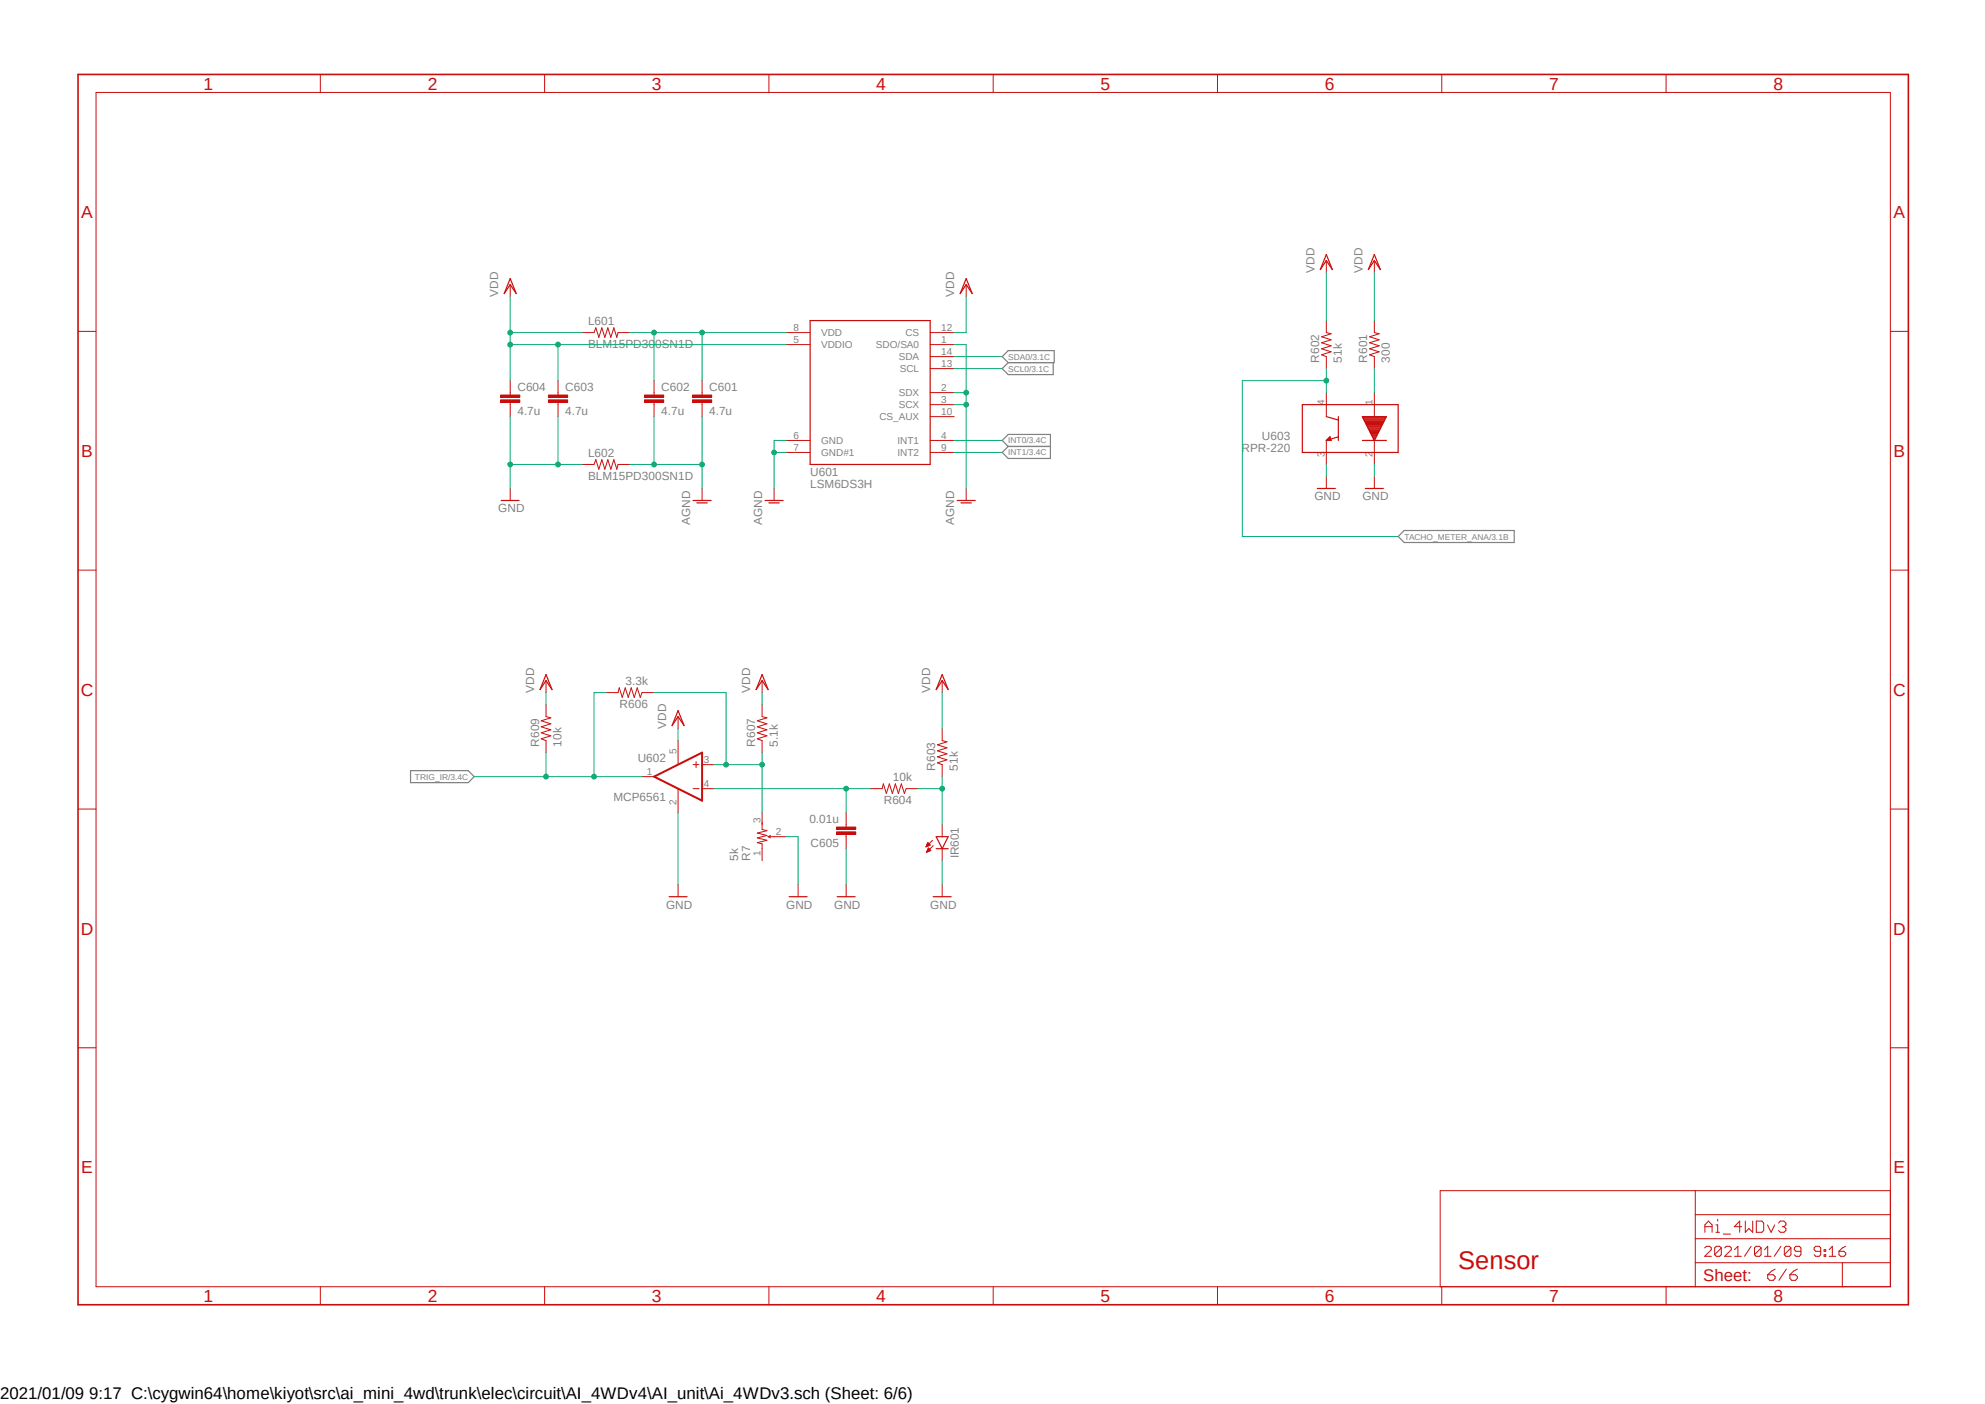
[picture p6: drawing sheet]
<svg xmlns="http://www.w3.org/2000/svg" width="420mm" height="297mm" viewBox="0 0 420 297" stroke-linecap="round" stroke-linejoin="round" font-family="sans-serif">
<path d="M16 15.4l388.2 261.2M404.2 15.4l-388.2 261.2" fill="none" stroke="#fff" stroke-width=".21"/>
<path d="M213.3 74.2h9.8v2.5h-9.8l-1.3-1.3zM213.3 76.7l-1.3 1.3 1.3 1.2h9.5v-2.5M213.3 91.9h8.9v5.1h-8.9l-1.3-1.3 1.3-1.3-1.3-1.2zM213.3 94.4h8.9M295.8 113.5l1.3-1.3h23.3v2.6h-23.3zM86.9 163h12.2l1.2 1.3-1.2 1.3h-12.2z" fill="none" stroke="#808080" stroke-width=".25"/>
<g fill="none" stroke="#c90d0c" stroke-width=".21">
<path d="M20.3 19.6h379.7v252.6h-379.7zM67.8 15.7v3.9M115.2 15.7v3.9M162.7 15.7v3.9M210.1 15.7v3.9M257.6 15.7v3.9M305.1 15.7v3.9M352.5 15.7v3.9M16.5 70.1h3.8M107.9 60.2v2.5M123.1 70.4h2.6l.4-1.1 .6 2.1 .6-2.1 .7 2.1 .6-2.1 .6 2.1 .7-2.1 .6 2.1 .3-1h2.5M166.3 72.9h5.1"/>
<path d="M166.3 70.4h5.1M196.8 72.9h5.1M196.8 70.4h5.1M196.8 78h5.1M196.8 75.4h5.1M400 70.1h3.8M118.1 83.1v.5M118.1 85.1v.5M123.1 98.3h2.6l.4-1.1 .6 2.1 .6-2.1 .7 2.1 .6-2.1 .6 2.1 .7-2.1 .6 2.1 .3-1h2.5M166.3 93.2h5.1M166.3 95.7h5.1M196.8 83.1h5.1"/>
<path d="M196.8 85.6h5.1M196.8 93.2h5.1M196.8 95.7h5.1M196.8 88.1h5.1M280.6 83.1v5M280.6 93.2v5.1M290.8 83.1v5M290.8 93.2v5.1M148.5 103.3v2.6M163.8 103.3v2.6M204.4 103.3v2.6M16.5 120.6h3.8"/>
<path d="M400 120.6h3.8M16.5 171.2h3.8M400 171.2h3.8M16.5 221.7h3.8M400 221.7h3.8M358.7 251.9v20.3M358.7 257h41.3M360.7 259.5h1.5M363.1 259.1h.3v1.6M363.4 257.9v.4M368.5 259.5h-1.6l1.2-1.2v2.4M369.3 258.3v2.4l.7-.8 .8 .8v-2.4"/>
<path d="M371.6 258.3h1.2l.4 .4v1.6l-.4 .4h-1.2zM374 259.1l.7 1.6 .8-1.6M376.3 258.7l.4-.4h.7l.5 .4v.4l-.5 .4M377.1 259.5h.3M377.4 259.5l.5 .4v.4l-.5 .4h-.7l-.4-.4M400 251.9h-95.3v20.3M67.8 272.2v3.8M115.2 272.2v3.8M162.7 272.2v3.8M210.1 272.2v3.8M257.6 272.2v3.8M305.1 272.2v3.8"/>
<path d="M352.5 272.2v3.8M358.7 267.1h41.3M358.7 262h41.3M360.7 264l.4-.3h.6l.4 .3v.4l-1.4 1.4h1.4M360.7 260.7v-1.6l.8-.8 .7 .8v1.6M363.1 260.7h.7M364.2 264v1.4l-.3 .4h-.8l-.3-.4M364.2 264l-.3-.3h-.8l-.3 .3v1.4M364.2 264l-1.4 1.4M364.6 261.1h1.5M364.9 264l.4-.3h.7l.3 .3v.4l-1.4 1.4h1.4M367 265.8h1.4"/>
<path d="M367 264.4l.7-.7v2.1M370.5 263.7l-1.4 2.1M372.6 264v1.4l-.3 .4h-.7l-.4-.4M372.6 264l-.3-.3h-.7l-.4 .3v1.4M372.6 264l-1.4 1.4M373.3 265.8h1.4M373.3 264.4l.7-.7v2.1M374 269.7h1.2l.4 .3v.4l-.4 .4h-.8l-.4-.4zM375.6 268.5l-.8 .4-.8 .8M376.8 263.7l-1.4 2.1M378 268.5l-1.6 2.3M378.7 269.7h1.2l.4 .3v.4l-.4 .4h-.8l-.4-.4z"/>
<path d="M378.9 264v1.4l-.3 .4h-.7l-.4-.4M378.9 264l-.3-.3h-.7l-.4 .3v1.4M378.9 264l-1.4 1.4M380.3 268.5l-.8 .4-.8 .8M381 264.7h-1l-.4-.3v-.4l.4-.3h.7l.3 .3v1.4l-.3 .4h-.7l-.4-.4M385.2 264.7h-1l-.4-.3v-.4l.4-.3h.7l.3 .3v1.4l-.3 .4h-.7l-.4-.4M386 265.4h.3v.4h-.3zM386 264.4h.3v.3h-.3zM387 265.8h1.4M387 264.4l.7-.7v2.1M389.1 264.7h1l.4 .3v.4l-.4 .4h-.6l-.4-.4zM389.8 267.1v5.1"/>
<path d="M390.5 263.7l-.7 .3-.7 .7"/>
</g>
<path d="M16.5 15.7h387.3v260.3h-387.3z" fill="none" stroke="#c90d0c" stroke-width=".34"/>
<g fill="none" stroke="#c90d0c" stroke-width=".25">
<path d="M107.9 58.9l1.3 3.2-1.3-1.9-1.2 1.9zM171.4 67.8h25.4v30.5h-25.4zM275.5 85.6h20.3v10.1h-20.3zM280.6 93.2l.8-.8 .2 .8zM280.6 88.1l2.6 .8M280.8 93h.8M281 92.8h.5M281.2 92.6h.2M281.3 92.5h.1M283.2 88.1v5.1M283.2 92.4l-2.6 .8M288.2 88.1h5.1l-2.5 5.1z"/>
<path d="M288.2 93.2h5.1M288.3 88.3h4.9M288.4 88.4h4.8M288.5 88.6h4.5M288.6 88.8h4.3M288.7 89h4.2M288.8 89.2h4M288.9 89.4h3.8M289 89.6h3.6M289.1 89.8h3.4M289.1 90h3.3M289.3 90.2h3"/>
<path d="M289.3 90.3h2.9M289.4 90.6h2.7M289.5 90.7h2.5M289.6 90.9h2.3M289.7 91.1h2.1M289.8 91.3h1.9M289.9 91.5h1.7M290 91.7h1.5M290.1 91.9h1.3M290.2 92.1h1.1M290.3 92.2h1M290.4 92.5h.7"/>
<path d="M290.5 92.6h.5M290.6 92.8h.4M290.7 93h.2M146.6 105.9h3.9M147.4 106.4h2.2M161.9 105.9h3.8M162.7 106.4h2.2M202.5 105.9h3.8M203.3 106.4h2.2"/>
</g>
<path d="M116 84.6h4.1v.5h-4.1z" fill-rule="evenodd" fill="#c90d0c"/>
<path d="M116 84.6h4.1v.5h-4.1z" fill="none" stroke="#c90d0c" stroke-width=".21"/>
<path d="M116 83.6h4.1v.5h-4.1z" fill-rule="evenodd" fill="#c90d0c"/>
<path d="M107.9 83.1v.5M107.9 85.1v.5M116 83.6h4.1v.5h-4.1zM118.1 80.5v2.6M118.1 85.6v2.5" fill="none" stroke="#c90d0c" stroke-width=".21"/>
<path d="M105.9 84.6h4.1v.5h-4.1z" fill-rule="evenodd" fill="#c90d0c"/>
<path d="M105.9 84.6h4.1v.5h-4.1z" fill="none" stroke="#c90d0c" stroke-width=".21"/>
<path d="M105.9 83.6h4.1v.5h-4.1z" fill-rule="evenodd" fill="#c90d0c"/>
<path d="M105.9 83.6h4.1v.5h-4.1zM107.9 80.5v2.6M107.9 85.6v2.5M138.4 83.1v.5M138.4 85.1v.5" fill="none" stroke="#c90d0c" stroke-width=".21"/>
<path d="M136.4 84.6h4v.5h-4z" fill-rule="evenodd" fill="#c90d0c"/>
<path d="M136.4 84.6h4v.5h-4z" fill="none" stroke="#c90d0c" stroke-width=".21"/>
<path d="M136.4 83.6h4v.5h-4z" fill-rule="evenodd" fill="#c90d0c"/>
<path d="M136.4 83.6h4v.5h-4zM138.4 80.5v2.6M138.4 85.6v2.5M148.5 83.1v.5M148.5 85.1v.5" fill="none" stroke="#c90d0c" stroke-width=".21"/>
<path d="M146.5 84.6h4.1v.5h-4.1z" fill-rule="evenodd" fill="#c90d0c"/>
<path d="M146.5 84.6h4.1v.5h-4.1z" fill="none" stroke="#c90d0c" stroke-width=".21"/>
<path d="M146.5 83.6h4.1v.5h-4.1z" fill-rule="evenodd" fill="#c90d0c"/>
<g fill="none" stroke="#c90d0c" stroke-width=".21">
<path d="M280.6 55.1v2.6M290.8 55.1v2.6M204.4 60.2v2.5M280.6 67.8v2.6l1 .2-2 .6 2 .7-2 .6 2 .7-2 .6 2 .6-2 .7 1 .3v2.6M290.8 67.8v2.6l1 .2-2 .6 2 .7-2 .6 2 .7-2 .6 2 .6-2 .7 1 .3v2.6M146.5 83.6h4.1v.5h-4.1zM148.5 80.5v2.6M148.5 85.6v2.5M107.9 103.3v2.6M280.6 100.8v2.5M290.8 100.8v2.5M199.3 154.1v2.6l1.1 .2-2.1 .7 2.1 .6-2.1 .6 2.1 .7-2.1 .6 2.1 .6-2.1 .7 1 .4v2.5"/>
<path d="M179 174.5v.5M179 176.5v.5M184.1 166.8h2.5l.3-1 .6 2.1 .7-2.1 .6 2.1 .6-2.1 .7 2.1 .6-2.1 .6 2.1 .4-1.1h2.6"/>
</g>
<path d="M204.4 58.9l1.3 3.2-1.3-1.9-1.2 1.9zM280.6 53.8l1.3 3.2-1.3-1.9-1.2 1.9zM290.8 53.8l1.3 3.2-1.3-1.9-1.3 1.9zM106 105.9h3.8M278.7 103.3h3.8M288.9 103.3h3.8" fill="none" stroke="#c90d0c" stroke-width=".25"/>
<path d="M177 175h4.1v.5h-4.1z" fill-rule="evenodd" fill="#c90d0c"/>
<path d="M177 175h4.1v.5h-4.1z" fill="none" stroke="#c90d0c" stroke-width=".21"/>
<path d="M177 176h4.1v.5h-4.1z" fill-rule="evenodd" fill="#c90d0c"/>
<g fill="none" stroke="#c90d0c" stroke-width=".21">
<path d="M115.5 149.1v2.5l1 .2-2 .7 2 .6-2 .7 2 .6-2 .6 2 .7-2 .6 1 .4v2.5M115.5 144v2.5M128.2 146.5h2.6l.2-1 .7 2 .6-2 .6 2 .7-2 .6 2 .6-2 .7 2 .3-1h2.6M143.5 151.6v2.5M143.5 156.7v5.1M161.2 149.1v2.5l1.1 .2-2.1 .7 2.1 .6-2.1 .7 2.1 .6-2.1 .6 2.1 .7-2.1 .6 1 .4v2.5M161.2 144v2.5M199.3 144v2.5M135.8 164.3h2.6M143.5 166.8v5.1M146.6 161.8h1.3M146.6 166.8h1.3"/>
<path d="M147.3 161.1v1.3M148.5 161.8h2.6M148.5 166.8h2.6M161.2 171.9v3.6l1.1 .2-2.1 .5 2.1 .5-2.1 .5 2.1 .6-2.1 .5 1 .2v3.6M162.5 177h3.8M162.5 177l.5 .2M163 176.7l-.5 .3M177 176h4.1v.5h-4.1zM179 171.9v2.6M179 177v2.5M196 179.1h.1M196 179h.3"/>
<path d="M196 178.9h.5M196 178.8h.7M196.1 178.7h.7M196.1 178.6h.6M196.2 178.5h.4M196.2 180h.6M196.2 178.4h.3M196.2 179.9h.7M196.3 178.4h.1M196.3 179.8h.5M196.3 178.3l.5 .5-.9 .4zM196.3 179.7h.4"/>
<path d="M196.3 179.6h.3M196.4 179.5h.2M196.4 179.4l-.4 .9M196.4 179.4l.5 .5-.9 .4M196.4 179.4h.1M197.3 177.8l-1.4 1.4M197.4 178.9l-1.4 1.4M199.3 174.5v2.5M199.3 179.5v2.6M143.5 187.2v2.5M168.9 187.2v2.5M179 187.2v2.5"/>
<path d="M196.1 180.2h.1M196.1 180.1h.3M196.1 180h.5M199.3 187.2v2.5"/>
</g>
<path d="M115.5 142.7l1.3 3.2-1.3-1.9-1.2 1.9zM143.5 150.3l1.2 3.2-1.2-1.9-1.3 1.9zM161.2 142.7l1.3 3.2-1.3-1.9-1.2 1.9zM199.3 142.7l1.3 3.2-1.3-1.9-1.2 1.9zM198.1 177h2.5l-1.3 2.5zM198.1 179.5h2.5M141.6 189.7h3.8M167 189.7h3.8M177.1 189.7h3.8M197.4 189.7h3.9" fill="none" stroke="#c90d0c" stroke-width=".25"/>
<path d="M138.4 164.3l10.1-5.1v10.2z" fill="none" stroke="#c90d0c" stroke-width=".42"/>
<path d="M201.9 75.4h10.1M201.9 78h10.1M107.9 98.3h15.2M107.9 88.1v15.2M118.1 88.1v10.2M201.9 93.2h10.1M201.9 95.7h10.1" fill="none" stroke="#0dab76" stroke-width=".21"/>
<circle cx="107.9" cy="98.3" r=".51" fill="#0dab76"/>
<circle cx="107.9" cy="98.3" r=".51" fill="none" stroke="#0dab76" stroke-width=".21"/>
<circle cx="118.1" cy="98.3" r=".51" fill="#0dab76"/>
<g fill="none" stroke="#0dab76" stroke-width=".21">
<path d="M201.9 72.9h2.5v30.4M201.9 83.1h2.5M201.9 85.6h2.5M280.6 98.3v2.5M290.8 98.3v2.5M143.5 171.9v15.3M166.3 177h2.6v10.2M179 179.5v7.7M199.3 182.1v5.1"/>
<circle cx="118.1" cy="98.3" r=".51"/>
</g>
<circle cx="204.4" cy="83.1" r=".51" fill="#0dab76"/>
<circle cx="204.4" cy="83.1" r=".51" fill="none" stroke="#0dab76" stroke-width=".21"/>
<circle cx="204.4" cy="85.6" r=".51" fill="#0dab76"/>
<g fill="none" stroke="#0dab76" stroke-width=".21">
<path d="M163.8 95.7h2.5M166.3 93.2h-2.5v10.1"/>
<circle cx="204.4" cy="85.6" r=".51"/>
</g>
<circle cx="163.8" cy="95.7" r=".51" fill="#0dab76"/>
<g fill="none" stroke="#0dab76" stroke-width=".21">
<path d="M138.4 88.1v10.2M148.5 88.1v10.2h-15.2"/>
<circle cx="163.8" cy="95.7" r=".51"/>
</g>
<circle cx="138.4" cy="98.3" r=".51" fill="#0dab76"/>
<g fill="none" stroke="#0dab76" stroke-width=".21">
<path d="M148.5 98.3v5"/>
<circle cx="138.4" cy="98.3" r=".51"/>
</g>
<circle cx="148.5" cy="98.3" r=".51" fill="#0dab76"/>
<g fill="none" stroke="#0dab76" stroke-width=".21">
<path d="M107.9 72.9h58.4M107.9 62.7v17.8M107.9 70.4h15.2M118.1 72.9v7.6"/>
<circle cx="148.5" cy="98.3" r=".51"/>
</g>
<circle cx="107.9" cy="72.9" r=".51" fill="#0dab76"/>
<circle cx="107.9" cy="72.9" r=".51" fill="none" stroke="#0dab76" stroke-width=".21"/>
<circle cx="107.9" cy="70.4" r=".51" fill="#0dab76"/>
<circle cx="107.9" cy="70.4" r=".51" fill="none" stroke="#0dab76" stroke-width=".21"/>
<circle cx="118.1" cy="72.9" r=".51" fill="#0dab76"/>
<g fill="none" stroke="#0dab76" stroke-width=".21">
<path d="M280.6 57.7v10.1M290.8 57.7v10.1M133.3 70.4h33M138.4 70.4v10.1M148.5 70.4v10.1M204.4 62.7v7.7h-2.5M115.5 146.5v2.6M143.5 154.1v2.6M161.2 146.5v2.6M199.3 146.5v7.6"/>
<circle cx="118.1" cy="72.9" r=".51"/>
</g>
<circle cx="138.4" cy="70.4" r=".51" fill="#0dab76"/>
<circle cx="138.4" cy="70.4" r=".51" fill="none" stroke="#0dab76" stroke-width=".21"/>
<circle cx="148.5" cy="70.4" r=".51" fill="#0dab76"/>
<g fill="none" stroke="#0dab76" stroke-width=".21">
<path d="M280.6 78v5.1M290.8 78v5.1M262.8 80.5h17.8"/>
<circle cx="148.5" cy="70.4" r=".51"/>
</g>
<circle cx="280.6" cy="80.5" r=".51" fill="#0dab76"/>
<g fill="none" stroke="#0dab76" stroke-width=".21">
<path d="M262.8 80.5v33h33M115.5 159.2v5.1M128.2 146.5h-2.5v17.8M100.3 164.3h35.5"/>
<circle cx="280.6" cy="80.5" r=".51"/>
</g>
<circle cx="115.5" cy="164.3" r=".51" fill="#0dab76"/>
<circle cx="115.5" cy="164.3" r=".51" fill="none" stroke="#0dab76" stroke-width=".21"/>
<circle cx="125.7" cy="164.3" r=".51" fill="#0dab76"/>
<g fill="none" stroke="#0dab76" stroke-width=".21">
<path d="M194.3 166.8h5M199.3 164.3v10.2"/>
<circle cx="125.7" cy="164.3" r=".51"/>
</g>
<circle cx="199.3" cy="166.8" r=".51" fill="#0dab76"/>
<g fill="none" stroke="#0dab76" stroke-width=".21">
<path d="M151.1 166.8h33M179 166.8v5.1"/>
<circle cx="199.3" cy="166.8" r=".51"/>
</g>
<circle cx="179" cy="166.8" r=".51" fill="#0dab76"/>
<g fill="none" stroke="#0dab76" stroke-width=".21">
<path d="M138.4 146.5h15.2v15.3h-2.5"/>
<circle cx="179" cy="166.8" r=".51"/>
</g>
<circle cx="153.6" cy="161.8" r=".51" fill="#0dab76"/>
<g fill="none" stroke="#0dab76" stroke-width=".21">
<path d="M161.2 159.2v12.7"/>
<circle cx="153.6" cy="161.8" r=".51"/>
</g>
<circle cx="161.2" cy="161.8" r=".51" fill="#0dab76"/>
<g fill="none" stroke="#0dab76" stroke-width=".21">
<path d="M153.6 161.8h7.6"/>
<circle cx="161.2" cy="161.8" r=".51"/>
</g>
<text font-size="5.4" fill="#c90d0c" x="308.5" y="268.4">Sensor</text>
<g font-size="3.7" fill="#c90d0c">
<text x="43.1" y="19">1</text>
<text x="90.5" y="19">2</text>
<text x="137.9" y="19">3</text>
<text x="185.4" y="19">4</text>
<text x="232.8" y="19">5</text>
<text x="280.3" y="19">6</text>
<text x="327.7" y="19">7</text>
<text x="375.2" y="19">8</text>
<text x="17.2" y="46.1">A</text>
<text x="400.6" y="46.1">A</text>
<text x="17.2" y="96.6">B</text>
<text x="400.6" y="96.6">B</text>
<text x="17.1" y="147.2">C</text>
<text x="400.6" y="147.2">C</text>
<text x="17.1" y="197.7">D</text>
<text x="400.6" y="197.7">D</text>
<text x="17.2" y="248.2">E</text>
<text x="400.6" y="248.2">E</text>
<text x="43.1" y="275.4">1</text>
<text x="90.5" y="275.4">2</text>
<text x="137.9" y="275.4">3</text>
<text x="185.4" y="275.4">4</text>
<text x="232.8" y="275.4">5</text>
<text x="280.3" y="275.4">6</text>
<text x="327.7" y="275.4">7</text>
<text x="375.2" y="275.4">8</text>
</g>
<text font-size="3.6" fill="#c90d0c" x="360.3" y="271.1">Sheet:</text>
<text font-size="3.6" x="0" y="296">2021/01/09 9:17 C:\cygwin64\home\kiyot\src\ai_mini_4wd\trunk\elec\circuit\AI_4WDv4\AI_unit\Ai_4WDv3.sch (Sheet: 6/6)</text>
<g font-size="2.5" fill="#808080">
<text x="278.1" y="57.7" transform="rotate(-90 278.1 57.7)">VDD</text>
<text x="288.3" y="57.7" transform="rotate(-90 288.3 57.7)">VDD</text>
<text x="105.4" y="62.7" transform="rotate(-90 105.4 62.7)">VDD</text>
<text x="201.9" y="62.7" transform="rotate(-90 201.9 62.7)">VDD</text>
<text x="124.4" y="68.8">L601</text>
<text x="124.4" y="73.7">BLM15PD300SN1D</text>
<text x="279.1" y="76.7" transform="rotate(-90 279.1 76.7)">R602</text>
<text x="283.9" y="76.7" transform="rotate(-90 283.9 76.7)">51k</text>
<text x="289.3" y="76.7" transform="rotate(-90 289.3 76.7)">R601</text>
<text x="294.1" y="76.7" transform="rotate(-90 294.1 76.7)">300</text>
<text x="109.5" y="82.7">C604</text>
<text x="119.6" y="82.7">C603</text>
<text x="139.9" y="82.7">C602</text>
<text x="150.1" y="82.7">C601</text>
<text x="109.5" y="87.8">4.7u</text>
<text x="119.6" y="87.8">4.7u</text>
<text x="139.9" y="87.8">4.7u</text>
<text x="150.1" y="87.8">4.7u</text>
<text x="262.7" y="95.7">RPR-220</text>
<text x="267" y="93.2">U603</text>
<text x="124.4" y="101.6">BLM15PD300SN1D</text>
<text x="124.4" y="96.8">L602</text>
<text x="171.4" y="100.8">U601</text>
<text x="171.4" y="103.3">LSM6DS3H</text>
<text x="278.1" y="105.9">GND</text>
<text x="288.3" y="105.9">GND</text>
<text x="105.4" y="108.4">GND</text>
<text x="146" y="111" transform="rotate(-90 146 111)">AGND</text>
<text x="161.2" y="111" transform="rotate(-90 161.2 111)">AGND</text>
<text x="201.9" y="111" transform="rotate(-90 201.9 111)">AGND</text>
<text x="113" y="146.5" transform="rotate(-90 113 146.5)">VDD</text>
<text x="131.1" y="149.8">R606</text>
<text x="132.4" y="145">3.3k</text>
<text x="158.7" y="146.5" transform="rotate(-90 158.7 146.5)">VDD</text>
<text x="196.8" y="146.5" transform="rotate(-90 196.8 146.5)">VDD</text>
<text x="140.9" y="154.1" transform="rotate(-90 140.9 154.1)">VDD</text>
<text x="114" y="157.9" transform="rotate(-90 114 157.9)">R609</text>
<text x="118.8" y="157.9" transform="rotate(-90 118.8 157.9)">10k</text>
<text x="134.9" y="161.1">U602</text>
<text x="159.8" y="157.9" transform="rotate(-90 159.8 157.9)">R607</text>
<text x="164.6" y="157.9" transform="rotate(-90 164.6 157.9)">5.1k</text>
<text x="188.9" y="165.3">10k</text>
<text x="197.9" y="163" transform="rotate(-90 197.9 163)">R603</text>
<text x="202.7" y="163" transform="rotate(-90 202.7 163)">51k</text>
<text x="129.8" y="169.4">MCP6561</text>
<text x="187" y="170.1">R604</text>
<text x="171.2" y="174.1">0.01u</text>
<text x="171.5" y="179.2">C605</text>
<text x="156.2" y="182.1" transform="rotate(-90 156.2 182.1)">5k</text>
<text x="158.7" y="182.1" transform="rotate(-90 158.7 182.1)">R7</text>
<text x="202.9" y="181.6" transform="rotate(-90 202.9 181.6)">IR601</text>
<text x="140.9" y="192.2">GND</text>
<text x="166.3" y="192.2">GND</text>
<text x="176.5" y="192.2">GND</text>
<text x="196.8" y="192.2">GND</text>
</g>
<g font-size="2.1" fill="#808080">
<text x="167.9" y="70">8</text>
<text x="173.7" y="71.1">VDD</text>
<text x="191.6" y="71.1">CS</text>
<text x="199.1" y="70">12</text>
<text x="167.9" y="72.5">5</text>
<text x="173.7" y="73.7">VDDIO</text>
<text x="185.3" y="73.7">SDO/SA0</text>
<text x="190.2" y="76.2">SDA</text>
<text x="199.1" y="72.5">1</text>
<text x="199.1" y="77.6">13</text>
<text x="199.1" y="75.1">14</text>
<text x="190.2" y="83.8">SDX</text>
<text x="190.4" y="78.7">SCL</text>
<text x="199.1" y="82.7">2</text>
<text x="186.1" y="88.9">CS_AUX</text>
<text x="190.2" y="86.4">SCX</text>
<text x="199.1" y="85.2">3</text>
<text x="199.1" y="87.8">10</text>
<text x="280.2" y="85.8" transform="rotate(-90 280.2 85.8)">4</text>
<text x="290.4" y="85.8" transform="rotate(-90 290.4 85.8)">1</text>
<text x="167.9" y="92.8">6</text>
<text x="167.9" y="95.4">7</text>
<text x="173.7" y="93.9">GND</text>
<text x="189.9" y="93.9">INT1</text>
<text x="199.1" y="92.8">4</text>
<text x="199.1" y="95.4">9</text>
<text x="173.7" y="96.5">GND#1</text>
<text x="189.9" y="96.5">INT2</text>
<text x="280.2" y="96.7" transform="rotate(-90 280.2 96.7)">3</text>
<text x="290.4" y="96.7" transform="rotate(-90 290.4 96.7)">2</text>
<text x="143.1" y="159.4" transform="rotate(-90 143.1 159.4)">5</text>
<text x="148.9" y="161.4">3</text>
<text x="136.9" y="164">1</text>
<text x="148.9" y="166.5">4</text>
<text x="143.1" y="170.3" transform="rotate(-90 143.1 170.3)">2</text>
<text x="160.9" y="174.1" transform="rotate(-90 160.9 174.1)">3</text>
<text x="164.2" y="176.6">2</text>
<text x="160.9" y="181.1" transform="rotate(-90 160.9 181.1)">1</text>
</g>
<g font-size="1.8" fill="#808080">
<text x="213.3" y="76.1">SDA0/3.1C</text>
<text x="213.3" y="78.6">SCL0/3.1C</text>
<text x="213.3" y="93.8">INT0/3.4C</text>
<text x="213.3" y="96.4">INT1/3.4C</text>
<text x="297.1" y="114.1">TACHO_METER_ANA/3.1B</text>
<text x="87.8" y="164.9">TRIG_IR/3.4C</text>
</g>
</svg>
